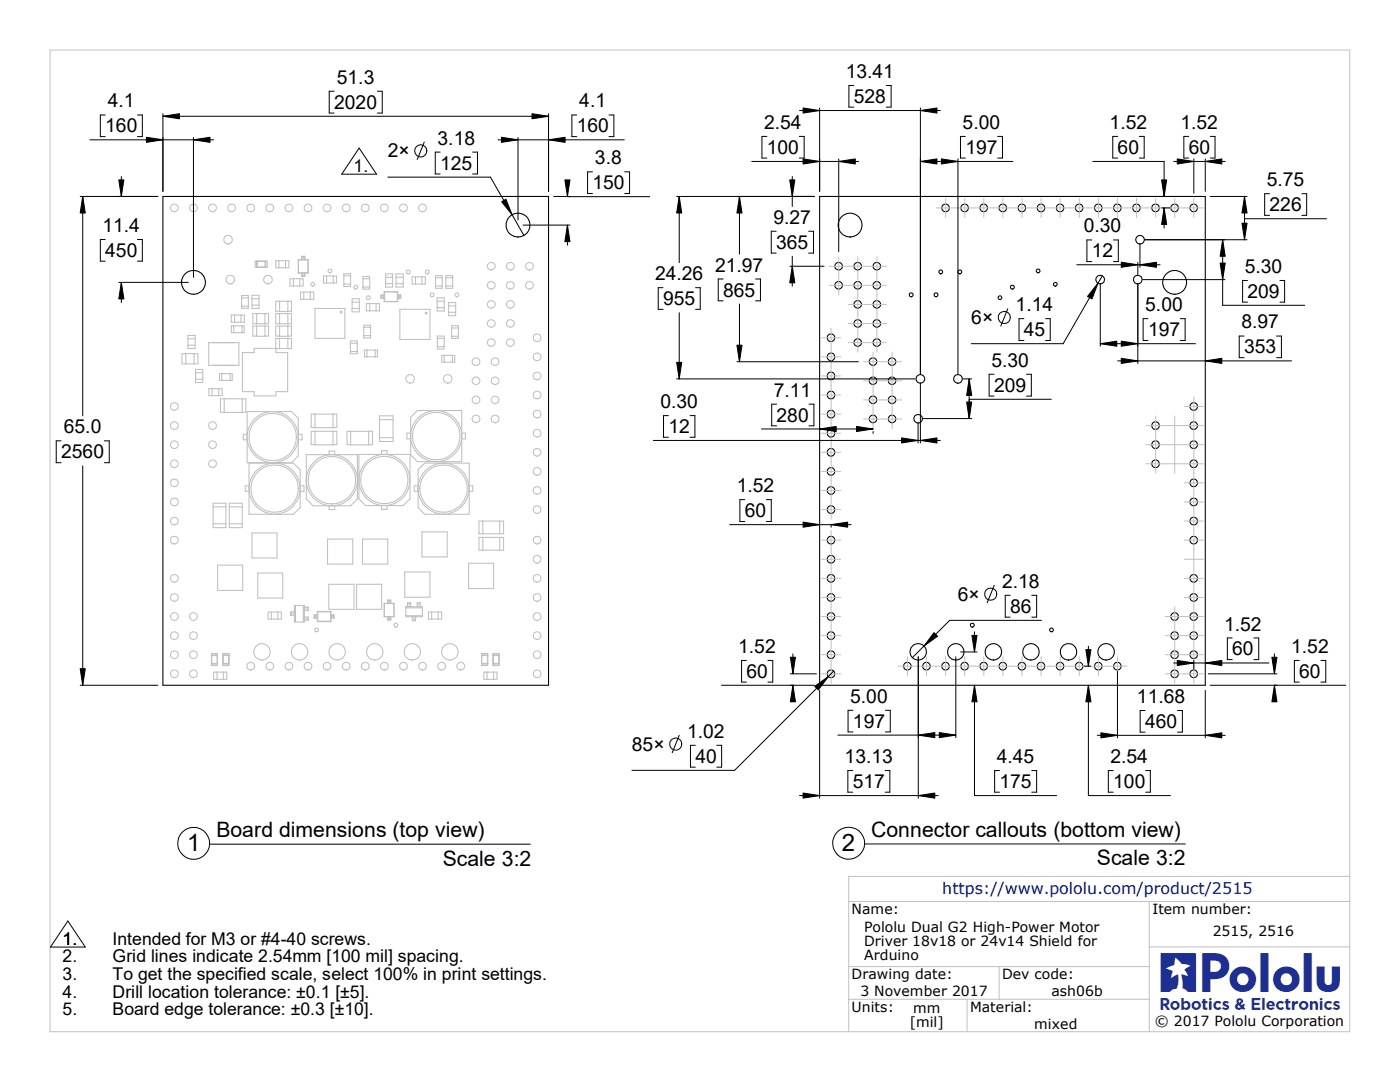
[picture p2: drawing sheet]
<svg xmlns="http://www.w3.org/2000/svg" width="279mm" height="216mm" viewBox="0 0 279 216" stroke-linecap="round" stroke-linejoin="round" font-family="sans-serif">
<g fill="none" stroke="#c0c0c0" stroke-width=".2">
<path d="M10 10h259.4v195.9h-259.4zM188.7 39.6v3.8M192.5 39.6v3.8M196.3 39.6v3.8M200.2 39.6v3.8M204 39.6v3.8M207.8 39.6v3.8M211.6 39.6v3.8M215.4 39.6v3.8M219.2 39.6v3.8M223 39.6v3.8M226.8 39.6v3.8"/>
<path d="M230.6 39.6v3.8M234.4 39.6v3.8M238.3 39.6v3.8M165.5 53.1h11.4M165.5 56.9h11.4M167.4 51.2v7.6M171.2 51.2v19.1M175 51.2v19.1M186.8 41.5h53.4M164 78.8h3.8M164 75h3.8M164 71.2h3.8"/>
<path d="M164 67.4h3.8M165.9 65.5v38.1M169.3 64.6h7.6M169.3 60.7h7.6M169.3 68.4h7.6M172.3 79.8h7.7M172.3 76h7.7M172.3 72.2h7.7M174.2 70.3v15.2M178.1 70.3v15.2M238.3 79.2v57.2M164 97.9h3.8"/>
<path d="M164 94.1h3.8M164 90.3h3.8M164 86.4h3.8M164 82.6h3.8M172.3 83.6h7.7M228.7 92.5h11.5M228.7 88.7h11.5M228.7 84.9h11.5M230.6 83v11.4M234.4 83v11.4M236.3 81.1h3.9M236.3 96.4h3.9"/>
<path d="M164 111.6h3.8M164 119.2h3.8M164 115.4h3.8M164 107.8h3.8M164 101.7h3.8M165.9 105.9v30.5M236.3 111.6h3.9M236.3 119.2h3.9M236.3 115.4h3.9M236.3 107.8h3.9M236.3 100.2h3.9M236.3 104h3.9"/>
<path d="M164 134.5h3.8M164 130.6h3.8M164 126.8h3.8M164 123h3.8M179.2 132.9h45.7M181.1 131v3.8M184.9 131v3.8M188.7 131v3.8M192.5 131v3.8M196.3 131v3.8M200.2 131v3.8M204 131v3.8"/>
<path d="M207.8 131v3.8M211.6 131v3.8M215.4 131v3.8M219.2 131v3.8M223 131v3.8M232.5 134.5h7.7M232.5 130.6h7.7M232.5 126.8h7.7M232.5 123h7.7M234.4 121.1v15.3M169.4 179.9h100M229.4 179.9v26"/>
<path d="M269.4 174.9h-100v31M169.4 192.9h60M169.4 199.4h60M193 199.4v6.5M199.4 192.9v6.5M229.4 188.9h40"/>
</g>
<g fill="none" stroke="#c0c0c0" stroke-width=".21">
<path d="M48.2 59h1.4v2.5h-1.4zM48.2 59.4h1.4M50.3 58.9h1.4v2.7h-1.4zM50.3 59.6h1.4M50.9 52.1h2.4v1.2h-2.4zM51.2 52.1v1.2M51.4 52.2l1.6-.1v1.2h-1.6M51.4 52.2v1.1M53 52.1v1.2M55 52h2.7v1.4h-2.7zM55.7 52v1.4M57 52v1.4"/>
<path d="M57.9 55.6h2.6v1.5h-2.6zM58.5 55.6v1.5M59.5 51.8v2.7M59.5 51.8l.1 2.6M59.5 51.8h2M59.5 54.5h2M59.6 54.4h1.9M59.6 54.4l-.1 .1M59.8 55.6v1.5M60 58.3h2.6v1.4h-2.6zM60.2 54.6v.3M60.2 51.4v.3"/>
<path d="M60.2 54.9v.1M60.2 51.3v.1M60.2 55h.6M60.2 54.6h.6M60.2 55v.2h.6v-.2M60.2 51.3v-.2h.6v.2M60.2 51.7v.1M60.2 54.5v.1M60.2 54.9h.6M60.2 51.7h.6M60.2 51.4h.6M60.2 51.3h.6"/>
<path d="M60.6 58.3v1.4M60.8 54.6v.3M60.8 51.4v.3M60.8 54.9v.1M60.8 51.3v.1M60.8 51.7v.1M60.8 54.5v.1M61.5 54.4v.1M61.5 51.8v2.6M61.5 51.8v2.7M61.9 58.3v1.4M64.6 55.1h2.6v1.4h-2.6z"/>
<path d="M65.2 55.1v1.4M66.5 55.1v1.4M68.6 55h1.4v1.7h-1.4M69.9 55v-.4h-1.3v2.5h1.3v-.4M70.3 59.6h1.4v2.6h-1.4zM72.4 55.6h1.4v1.7h-1.4M73.7 55.6v-.4h-1.3v2.5h1.3v-.4M76.1 58.9h.1M76.1 59.5h.1M76.1 58.9v.6M76.1 58.9h-.1v.6h.1M76.2 58.9h.3"/>
<path d="M76.2 59.5h.3M76.2 58.9v.6M76.5 58.9v.6M76.5 58.9h.2M76.5 59.5h.2M76.7 58.2v2M76.7 58.2h2.7M76.7 58.2l.1 .1M76.8 58.3h2.5M76.8 58.3v1.9M77 54.7h1.4v2.6h-1.4zM77 56.6h1.4"/>
<path d="M77 55.3h1.4M79 54.7h1.5v2.6h-1.5zM79 56.6h1.5M79 55.3h1.5M79.3 58.3v1.9M79.4 58.2l-.1 .1M79.4 58.2v2M79.4 58.9h.1M79.4 59.5h.1M79.5 59.5h.3M79.5 58.9h.3M79.5 58.9v.6"/>
<path d="M79.8 59.5h.1M79.8 58.9h.1M79.8 58.9v.6M79.9 58.9h.1v.6h-.1M79.9 58.9v.6M82.3 55.2h2.6v1.5h-2.6zM82.9 55.2v1.5M84.2 55.2v1.5M86.9 55.4h1.4v1.7h-1.4M87.2 59.4h1.4v2.7h-1.4zM88.2 55.4v-.4h-1.3v2.5h1.3v-.4M89 55h1.3v2.5h-1.3z"/>
<path d="M89 55.4h1.4M89 57.1h1.4M36.3 70.6h3.2v2h-3.2zM37.1 70.6v2M37.5 66.9h1.4v2.7h-1.4zM37.5 68.9h1.4M37.5 67.6h1.4M38.7 70.6v2M39 73.7h1.5v2.6h-1.5zM39 74.4h1.5M39 75.6h1.5M41.7 68.4h6v4.5h-6z"/>
<path d="M41.7 77.6h2.6v1.4h-2.6zM42.3 77.6v1.4M43.6 77.6v1.4M43.8 74.5h2.6v1.4h-2.6zM44 79.6h5.1v2.7h-5.1zM44.3 74.5v1.4M44.7 79.6v2.7M45.9 74.5v1.4M46.1 62.9h2.7v1.4h-2.7zM46.2 65h2.5v1.4h-2.5zM46.7 65v1.4M46.8 62.9v1.4"/>
<path d="M48.1 62.9v1.4M48.2 61.1h1.4M48.3 65v1.4M48.3 79.6v2.7M48.4 70.4h2.3v-.9h4.4v.9h2.3v7.7h-2.3v.9h-4.4v-.9h-2.3zM50.3 60.9h1.4M50.5 62.6h3.1v2h-3.1zM51.2 67.1h-.7v-2h3.1v2h-.7M51.2 62.6v2M51.2 65.1v2h1.7v-2M52.9 62.6v2M55 62.6h3.2v2h-3.2z"/>
<path d="M55 69.5v-2h3.2v2.1h-3.1M55.8 67.1h-.8v-2h3.2v2h-.8M55.8 62.1h-.8v-2h3.2v2h-.8M55.8 60.1v2h1.6v-2M55.8 62.6v2M55.8 65.1v2h1.6v-2M55.8 67.5v2.1M57.4 62.6v2M57.4 67.5v2.1M62.9 61.6h5.9v5.9h-5.9zM69.9 68h1.4v2.6h-1.4zM69.9 68.5h1.4"/>
<path d="M69.9 70.1h1.4M70.3 61.6h1.4M70.3 60.3h1.4M72.6 64.9h1.4v2.5h-1.4zM72.6 65.3h1.4M72.6 67h1.4M72.8 69.8h2.5v1.4h-2.5zM73.1 60.6h2.6v1.4h-2.6zM73.2 69.8v1.4M73.8 60.6v1.4M74.9 69.8v1.4M75.1 60.6v1.4"/>
<path d="M76.7 60.2h2.7M76.8 60.2h2.5M76.8 60.2h-.1M79.3 60.2h.1M79.8 61.7h6v6h-6zM87.2 60.1h1.4M87.2 61.4h1.4M87.3 67.5h1.3v1.7h-1.3M88.2 70.9h2.6v1.4h-2.6zM88.6 67.5v-.4h-1.3v2.5h1.3v-.4M88.6 70.9v1.4M89.5 61h1.4"/>
<path d="M89.5 60.4h1.4v2.6h-1.4zM89.5 62.3h1.4M90.1 65h1.4v2.5h-1.4zM90.1 67.1h1.4M90.1 65.4h1.4M90.3 70.9v1.4M49.3 82.1h8.9l1.3 1.3v7.6l-1.3 1.3h-8.9zM49.3 86.7h-.7v1.1h.7M49.7 92.4h8.8l1.4 1.3v7.6l-1.4 1.3h-8.8zM49.7 96.9h-.8v1.1h.8M59.5 86.7h.8v1.1h-.8M59.9 96.9h.8v1.1h-.8"/>
<path d="M61.1 90.7h10.2v8.9l-1.3 1.3h-7.5l-1.4-1.3zM62.9 88.7h-.8v-2.6h5.1v2.6h-.7M62.9 85.3h-.8v-2.7h5.1v2.7h-.7M62.9 82.6v2.7h3.6v-2.7M62.9 86.1v2.7h3.6v-2.7M65.7 90.7v-.7h1.1v.7M70 88.7h-.7v-2.6h5v2.6h-.7M70 86.1v2.7h3.6v-2.7M71.6 90.7h10.2v8.8l-1.3 1.4h-7.6l-1.3-1.4zM75.7 83.7h2.8M75.7 83h2.7v5.1h-2.7zM75.7 87.3h2.8"/>
<path d="M76.2 90.7v-.8h1.1v.8M82 83.3l1.3-1.4h8.9v10.2h-8.9l-1.3-1.3zM82 86.4h-.8v1.2h.8M83.4 96.9h-.7v1.1h.7M84.8 92.4h8.8v10.2h-8.8l-1.4-1.3v-7.6zM92.2 86.4h.7v1.2h-.7M93.6 96.9h.8v1.1h-.8M42.5 100.4h2.6v4.9h-2.6zM42.5 104.5h2.6M42.5 101.1h2.6M43.4 112.8h5v5h-5zM45.8 100.4h2.5v4.9h-2.5z"/>
<path d="M45.8 104.5h2.5M45.8 101.1h2.5M50.3 106.3h5v5h-5zM51.4 114.3h5v5h-5zM65.4 107.6h5v5h-5zM65.6 116.6h5.1v5h-5.1zM65.7 100.9v.8h1.1v-.8M71.2 116.6h5v5h-5zM72.3 107.6h5.1v5h-5.1zM76.2 100.9v.7h1.1v-.7M77.3 120v.3M77.3 119.8v.2"/>
<path d="M77.3 119.8v-.1h.7v.1M77.3 120h.7M77.3 119.8h.7M78 120v.3M78 119.8v.2M80.8 114.1h5v5.1h-5zM84.2 106.1h5v5h-5zM93.5 112.4h5v5h-5zM95.6 104h4.9v2.5h-4.9zM95.6 107.2h4.9v2.6h-4.9zM96.4 104v2.5M96.4 107.2v2.6"/>
<path d="M99.7 104v2.5M99.7 107.2v2.6M42.2 132.5h1.2M42.2 130.7h1.2M42.2 130.4h1.2v2.4h-1.2zM42.2 132.4h1.2M42.2 132.4h1.1M42.2 130.8h1.1M42.2 130.8v1.6M42.6 134.1h2.7v1.5h-2.7zM43.3 134.1v1.5M43.3 130.8v1.6"/>
<path d="M43.3 132.4h.1M43.4 130.8h-.1M43.4 130.8h-1.2M44.5 132.5h1.2M44.5 130.7h1.2M44.5 130.4h1.2v2.4h-1.2zM44.5 130.8h1.1M44.5 132.4h1.1M44.5 130.8v1.6M44.6 134.1v1.5M45.6 130.8v1.6M53.5 122.1h2.6v1.4h-2.6z"/>
<path d="M54.1 122.1v1.4M55.5 122.1v1.4M58.2 122.8h.5M58.2 122.1h.5M58.2 122.1h-.2v.7h.2M58.2 122.1v.7M58.7 122.1v.7M58.7 122.8h.1M58.7 122.1h.1M58.8 120.8h1.9v3.3h-1.9zM59 120.8v3.3M60.5 120.8v3.3"/>
<path d="M60.7 123.1h.1M60.7 121.2h.1M60.7 121.8h.1M60.7 123.7h.1M60.8 121.2h.5M60.8 121.8h.5M60.8 123.7h.5M60.8 123.1h.5M60.8 121.2v.6M60.8 123.1v.6M61.3 123.1h.3v.6h-.3M61.3 121.2h.3v.6h-.3"/>
<path d="M61.3 121.2v.6M61.3 123.1v.6M62.8 123.3h.1M62.8 122.7h.1M62.8 122.7h-.1v.6h.1M62.8 122.7v.6M62.9 123.3h.3M62.9 122.7h.3M62.9 122.7v.6M63.2 123.3h.1M63.2 122.7v.6M63.2 122.7h.1"/>
<path d="M63.3 124h2.7M63.3 122v2M63.3 122l.1 .1M63.3 122h2.7M63.4 124h-.1M63.4 124h2.6M63.4 122.1h2.6M63.4 122.1v1.9M66 124h.1M66 122.1v1.9M66 122v.1M66 122v2"/>
<path d="M66 123.3h.2M66 122.7h.2M66.2 123.3h.2M66.2 122.7h.2M66.2 122.7v.6M66.4 123.3h.1M66.4 122.7h.1M66.4 122.7v.6M66.5 122.7h.2v.6h-.2M66.5 122.7v.6M76.7 123.1h2M76.7 120.4v2.7"/>
<path d="M76.7 120.4h2M77.3 123.2v.3M77.3 123.5v.1M77.3 123.6h.7M77.3 120.3h.7M77.3 123.6v.1h.7v-.1M77.3 123.5h.7M77.3 123.2h.7M77.3 120.3v.1M77.3 123.1v.1M78 123.2v.3M78 123.5v.1"/>
<path d="M78 120.3v.1M78 123.1v.1M78.7 120.4v2.7M81 121.3h3.3M81 121.1h3.3v2h-3.3zM81 122.9h3.3M81.3 120.5v.5M81.3 120.5v-.2h.7v.2M81.3 121h.7M81.3 121v.1M81.3 120.5h.7M82 120.5v.5"/>
<path d="M82 121v.1M82.3 123.1v.5M82.3 123.6v.3h.6v-.3M82.3 123.1h.6M82.3 123.6h.6M82.3 123.1h.1M82.9 123.1v.5M82.9 123.1h.1M83.3 120.5v.5M83.3 120.5v-.2h.6v.2M83.3 121h.6M83.3 121v.1"/>
<path d="M83.3 120.5h.6M83.9 120.5v.5M83.9 121v.1M85.5 122.1h2.6v1.4h-2.6zM86.1 122.1v1.4M87.5 122.1v1.4M96.1 130.4h1.2v2.4h-1.2zM96.1 132.5h1.2M96.1 130.7h1.2M96.1 132.4h1.3M96.1 132.4h1.2M96.1 130.8v1.6"/>
<path d="M96.1 130.8h1.2M96.6 134.1h2.6v1.5h-2.6zM97.2 134.1v1.5M97.3 132.4h.1M97.3 130.8v1.6M97.3 130.8h.1M97.4 130.8h-1.3M98.4 132.5h1.2M98.4 130.7h1.2M98.4 130.4h1.2v2.4h-1.2zM98.4 132.4h1.3M98.4 132.4h1.2"/>
<path d="M98.4 130.8v1.6M98.5 134.1v1.5M99.6 130.8h-1.2M99.7 130.8h-1.3"/>
<circle cx="34.8" cy="41.5" r=".77"/>
<circle cx="38.6" cy="41.5" r=".77"/>
<circle cx="42.4" cy="41.5" r=".77"/>
<circle cx="45.5" cy="47.8" r=".86"/>
<circle cx="46" cy="55.8" r=".86"/>
<circle cx="46.2" cy="41.5" r=".77"/>
<circle cx="50" cy="41.5" r=".77"/>
<circle cx="53.5" cy="55.8" r=".87"/>
<circle cx="53.8" cy="41.5" r=".77"/>
<circle cx="57.7" cy="41.5" r=".77"/>
<circle cx="61.5" cy="41.5" r=".77"/>
<circle cx="62.4" cy="56.7" r=".38"/>
<circle cx="65.3" cy="41.5" r=".77"/>
<circle cx="65.9" cy="54.1" r=".38"/>
<circle cx="69.1" cy="41.5" r=".77"/>
<circle cx="71" cy="57.3" r=".38"/>
<circle cx="72.9" cy="41.5" r=".77"/>
<circle cx="73.5" cy="59.4" r=".38"/>
<circle cx="76.7" cy="41.5" r=".77"/>
<circle cx="80.5" cy="41.5" r=".77"/>
<circle cx="81.5" cy="54.3" r=".39"/>
<circle cx="84.3" cy="41.5" r=".77"/>
<circle cx="85.3" cy="54.3" r=".39"/>
<circle cx="86.2" cy="58.8" r=".38"/>
<circle cx="91.2" cy="58.8" r=".38"/>
<circle cx="98" cy="53.1" r=".77"/>
<circle cx="98" cy="56.9" r=".77"/>
<circle cx="101.9" cy="53.1" r=".77"/>
<circle cx="101.9" cy="56.9" r=".77"/>
<circle cx="105.7" cy="53.1" r=".77"/>
<circle cx="105.7" cy="56.9" r=".77"/>
<circle cx="68.1" cy="62.3" r=".2"/>
<circle cx="81.9" cy="75.6" r=".86"/>
<circle cx="85.1" cy="62.5" r=".18"/>
<circle cx="89.4" cy="75.6" r=".86"/>
<circle cx="95" cy="72.2" r=".77"/>
<circle cx="95" cy="79.8" r=".77"/>
<circle cx="95" cy="76" r=".77"/>
<circle cx="98" cy="68.4" r=".77"/>
<circle cx="98" cy="64.5" r=".77"/>
<circle cx="98" cy="60.7" r=".77"/>
<circle cx="98.8" cy="72.2" r=".77"/>
<circle cx="98.8" cy="76" r=".77"/>
<circle cx="98.8" cy="79.8" r=".77"/>
<circle cx="101.9" cy="60.7" r=".77"/>
<circle cx="101.9" cy="64.5" r=".77"/>
<circle cx="101.9" cy="68.4" r=".77"/>
<circle cx="107.2" cy="67.4" r=".77"/>
<circle cx="107.2" cy="75" r=".77"/>
<circle cx="107.2" cy="71.2" r=".77"/>
<circle cx="107.2" cy="78.8" r=".77"/>
<circle cx="34.8" cy="81.1" r=".77"/>
<circle cx="34.8" cy="84.9" r=".77"/>
<circle cx="34.8" cy="96.3" r=".77"/>
<circle cx="34.8" cy="88.7" r=".77"/>
<circle cx="34.8" cy="92.5" r=".77"/>
<circle cx="42.4" cy="88.7" r=".77"/>
<circle cx="42.4" cy="92.5" r=".77"/>
<circle cx="42.4" cy="84.9" r=".77"/>
<circle cx="54.4" cy="87.2" r="4.7"/>
<circle cx="54.4" cy="87.2" r="5.1"/>
<circle cx="54.8" cy="97.5" r="4.7"/>
<circle cx="54.8" cy="97.5" r="5.1"/>
<circle cx="66.2" cy="95.8" r="5.1"/>
<circle cx="66.2" cy="95.8" r="4.7"/>
<circle cx="76.7" cy="95.8" r="5.1"/>
<circle cx="76.7" cy="95.8" r="4.7"/>
<circle cx="87.1" cy="87" r="5.1"/>
<circle cx="87.1" cy="87" r="4.7"/>
<circle cx="88.5" cy="97.5" r="4.7"/>
<circle cx="88.5" cy="97.5" r="5.1"/>
<circle cx="95" cy="83.6" r=".77"/>
<circle cx="98.8" cy="83.6" r=".77"/>
<circle cx="107.2" cy="86.4" r=".77"/>
<circle cx="107.2" cy="94.1" r=".77"/>
<circle cx="107.2" cy="90.2" r=".77"/>
<circle cx="107.2" cy="97.9" r=".77"/>
<circle cx="107.2" cy="82.6" r=".77"/>
<circle cx="34.8" cy="119.2" r=".77"/>
<circle cx="34.8" cy="115.4" r=".77"/>
<circle cx="34.8" cy="100.2" r=".77"/>
<circle cx="34.8" cy="104" r=".77"/>
<circle cx="34.8" cy="107.8" r=".77"/>
<circle cx="107.2" cy="115.4" r=".77"/>
<circle cx="107.2" cy="111.6" r=".77"/>
<circle cx="107.2" cy="101.7" r=".77"/>
<circle cx="107.2" cy="119.2" r=".77"/>
<circle cx="107.2" cy="107.8" r=".77"/>
<circle cx="34.8" cy="130.6" r=".77"/>
<circle cx="34.8" cy="123" r=".77"/>
<circle cx="34.8" cy="134.4" r=".77"/>
<circle cx="34.8" cy="126.8" r=".77"/>
<circle cx="38.6" cy="126.8" r=".77"/>
<circle cx="38.6" cy="134.4" r=".77"/>
<circle cx="38.6" cy="123" r=".77"/>
<circle cx="38.6" cy="130.6" r=".77"/>
<circle cx="50" cy="132.9" r=".77"/>
<circle cx="52.3" cy="130.1" r="1.64"/>
<circle cx="53.8" cy="132.9" r=".77"/>
<circle cx="57.7" cy="132.9" r=".77"/>
<circle cx="59.8" cy="130.1" r="1.64"/>
<circle cx="61.5" cy="132.9" r=".77"/>
<circle cx="63.2" cy="125.7" r=".38"/>
<circle cx="65.3" cy="132.9" r=".77"/>
<circle cx="67.3" cy="130.1" r="1.64"/>
<circle cx="69.1" cy="132.9" r=".77"/>
<circle cx="72.9" cy="132.9" r=".77"/>
<circle cx="74.8" cy="130.1" r="1.64"/>
<circle cx="76.7" cy="132.9" r=".77"/>
<circle cx="79" cy="124.8" r=".38"/>
<circle cx="80.5" cy="132.9" r=".77"/>
<circle cx="82.3" cy="130.1" r="1.64"/>
<circle cx="84.3" cy="132.9" r=".77"/>
<circle cx="88.1" cy="132.9" r=".77"/>
<circle cx="89.8" cy="130.1" r="1.64"/>
<circle cx="91.9" cy="132.9" r=".77"/>
<circle cx="107.2" cy="126.8" r=".77"/>
<circle cx="107.2" cy="123" r=".77"/>
<circle cx="107.2" cy="130.6" r=".77"/>
<circle cx="107.2" cy="134.4" r=".77"/>
</g>
<g fill="none" stroke="#000" stroke-width=".21">
<path d="M32.5 39.2h77v97.5h-77zM163.6 39.2h76.9v97.5h-76.9z"/>
<circle cx="38.6" cy="56.3" r="2.38"/>
<circle cx="103.4" cy="44.9" r="2.38"/>
<circle cx="167.4" cy="56.9" r=".76"/>
<circle cx="167.4" cy="53.1" r=".76"/>
<circle cx="169.7" cy="44.9" r="2.37"/>
<circle cx="171.2" cy="53.1" r=".76"/>
<circle cx="171.2" cy="56.9" r=".76"/>
<circle cx="175" cy="53.1" r=".76"/>
<circle cx="175" cy="56.9" r=".76"/>
<circle cx="181.8" cy="58.8" r=".39"/>
<circle cx="186.8" cy="58.8" r=".39"/>
<circle cx="187.8" cy="54.3" r=".38"/>
<circle cx="188.7" cy="41.5" r=".76"/>
<circle cx="191.6" cy="54.3" r=".38"/>
<circle cx="192.5" cy="41.5" r=".76"/>
<circle cx="196.3" cy="41.5" r=".76"/>
<circle cx="199.6" cy="59.4" r=".37"/>
<circle cx="200.1" cy="41.5" r=".76"/>
<circle cx="202" cy="57.3" r=".39"/>
<circle cx="203.9" cy="41.5" r=".76"/>
<circle cx="207.2" cy="54.1" r=".37"/>
<circle cx="207.8" cy="41.5" r=".76"/>
<circle cx="210.6" cy="56.7" r=".37"/>
<circle cx="211.6" cy="41.5" r=".76"/>
<circle cx="215.4" cy="41.5" r=".76"/>
<circle cx="219.2" cy="41.5" r=".76"/>
<circle cx="219.5" cy="55.8" r=".86"/>
<circle cx="223" cy="41.5" r=".76"/>
<circle cx="226.8" cy="41.5" r=".76"/>
<circle cx="227.1" cy="55.8" r=".87"/>
<circle cx="227.5" cy="47.8" r=".85"/>
<circle cx="230.6" cy="41.5" r=".76"/>
<circle cx="234.4" cy="41.5" r=".76"/>
<circle cx="234.4" cy="56.3" r="2.37"/>
<circle cx="238.2" cy="41.5" r=".76"/>
<circle cx="165.8" cy="75" r=".76"/>
<circle cx="165.8" cy="71.2" r=".76"/>
<circle cx="165.8" cy="67.4" r=".76"/>
<circle cx="165.8" cy="78.8" r=".76"/>
<circle cx="171.2" cy="64.6" r=".76"/>
<circle cx="171.2" cy="60.8" r=".76"/>
<circle cx="171.2" cy="68.4" r=".76"/>
<circle cx="174.2" cy="79.8" r=".76"/>
<circle cx="174.2" cy="76" r=".76"/>
<circle cx="174.2" cy="72.2" r=".76"/>
<circle cx="175" cy="60.8" r=".76"/>
<circle cx="175" cy="68.4" r=".76"/>
<circle cx="175" cy="64.6" r=".76"/>
<circle cx="178" cy="79.8" r=".76"/>
<circle cx="178" cy="76" r=".76"/>
<circle cx="178" cy="72.2" r=".76"/>
<circle cx="183.7" cy="75.6" r=".87"/>
<circle cx="191.2" cy="75.6" r=".86"/>
<circle cx="165.8" cy="86.4" r=".76"/>
<circle cx="165.8" cy="90.3" r=".76"/>
<circle cx="165.8" cy="97.9" r=".76"/>
<circle cx="165.8" cy="82.6" r=".76"/>
<circle cx="165.8" cy="94.1" r=".76"/>
<circle cx="174.2" cy="83.6" r=".76"/>
<circle cx="178" cy="83.6" r=".76"/>
<circle cx="183.2" cy="83.6" r=".86"/>
<circle cx="230.6" cy="84.9" r=".76"/>
<circle cx="230.6" cy="92.5" r=".76"/>
<circle cx="230.6" cy="88.7" r=".76"/>
<circle cx="238.2" cy="81.1" r=".76"/>
<circle cx="238.2" cy="96.4" r=".76"/>
<circle cx="238.2" cy="92.5" r=".76"/>
<circle cx="238.2" cy="88.7" r=".76"/>
<circle cx="238.2" cy="84.9" r=".76"/>
<circle cx="165.8" cy="107.8" r=".76"/>
<circle cx="165.8" cy="101.7" r=".76"/>
<circle cx="165.8" cy="111.6" r=".76"/>
<circle cx="165.8" cy="115.4" r=".76"/>
<circle cx="165.8" cy="119.2" r=".76"/>
<circle cx="238.2" cy="100.2" r=".76"/>
<circle cx="238.2" cy="107.8" r=".76"/>
<circle cx="238.2" cy="115.4" r=".76"/>
<circle cx="238.2" cy="104" r=".76"/>
<circle cx="238.2" cy="119.2" r=".76"/>
<circle cx="165.8" cy="130.6" r=".76"/>
<circle cx="165.8" cy="123" r=".76"/>
<circle cx="165.8" cy="134.5" r=".76"/>
<circle cx="165.8" cy="126.8" r=".76"/>
<circle cx="181.1" cy="132.9" r=".76"/>
<circle cx="183.2" cy="130.1" r="1.64"/>
<circle cx="184.9" cy="132.9" r=".76"/>
<circle cx="188.7" cy="132.9" r=".76"/>
<circle cx="190.7" cy="130.1" r="1.64"/>
<circle cx="192.5" cy="132.9" r=".76"/>
<circle cx="194" cy="124.7" r=".39"/>
<circle cx="196.3" cy="132.9" r=".76"/>
<circle cx="198.2" cy="130" r="1.65"/>
<circle cx="200.1" cy="132.9" r=".76"/>
<circle cx="203.9" cy="132.9" r=".76"/>
<circle cx="205.8" cy="130.1" r="1.64"/>
<circle cx="207.8" cy="132.9" r=".76"/>
<circle cx="209.8" cy="125.7" r=".37"/>
<circle cx="211.6" cy="132.9" r=".76"/>
<circle cx="213.3" cy="130.1" r="1.64"/>
<circle cx="215.4" cy="132.9" r=".76"/>
<circle cx="219.2" cy="132.9" r=".76"/>
<circle cx="220.7" cy="130.1" r="1.64"/>
<circle cx="223" cy="132.9" r=".76"/>
<circle cx="234.4" cy="134.5" r=".76"/>
<circle cx="234.4" cy="126.8" r=".76"/>
<circle cx="234.4" cy="130.6" r=".76"/>
<circle cx="234.4" cy="123" r=".76"/>
<circle cx="238.2" cy="123" r=".76"/>
<circle cx="238.2" cy="134.5" r=".76"/>
<circle cx="238.2" cy="130.6" r=".76"/>
<circle cx="238.2" cy="126.8" r=".76"/>
</g>
<g fill="none" stroke="#000" stroke-width=".2">
<path d="M66.7 18.2h-1v4.4h1M75.3 18.2h1v4.4h-1M170.4 17.1h-1v4.3h1M176.9 17.1h.9v4.3h-.9M16 39.2h15.5M16.5 39.2v43.8M17.9 27.9h24.7M21 22.9h-1v4.4h1M24.2 35.2v4M27.4 22.9h1v4.4h-1M32.5 22.7v15.5M32.5 23.2h77"/>
<path d="M38.6 27.4v27.9M71.7 29.5l3.4 5.3h-6.9zM77.4 35.3h20.5l6.7 11.7M84.7 28.4l-1.4 3.4M87.8 30.4h-.9v4.3h.9M94.3 30.4h1v4.3h-1M99.4 27.9h25.2M103.4 27.4v16.5M109.5 22.7v15.5M110.5 39.2h3.2M113.2 39.2h16.5M115.1 22.9h-1v4.4h1"/>
<path d="M118.2 34.3h-.9v4.3h.9M121.5 22.9h1v4.4h-1M124.7 34.3h.9v4.3h-.9M135 39.2h27.6M135.6 39.2v13.2M147.6 39.2v11.5M150 32.2h21.4M153 27.2h-.9v4.3h.9M158.1 35.2v6M159.5 27.2h1v4.3h-1M159.6 22.1h28.1M163.6 21.5v16.7"/>
<path d="M167.4 31.7v18.5M183.7 32.2h18.4M183.7 21.5v53.1M191.2 31.7v42.9M192.7 27.2h-1v4.3h1M199.1 27.2h1v4.3h-1M218.1 32.2h14.2v7M223.1 27.2h-1v4.3h1M227.4 27.2h.9v4.3h-.9M234.2 32.2h10.3M237.2 27.2h-.9v4.3h.9M238.3 31.7v6.9"/>
<path d="M240.5 31.7v6.5M241.5 39.2h7.4M241.6 27.2h.9v4.3h-.9M248.4 39.2v8.6M253.4 38.7h-1v4.3h1M259.8 38.7h1v4.3h-1M21 47.8h-1v4.3h1M23.7 56.3h13.9M24.2 56.3v4.1M27.4 47.8h1v4.3h-1M104.4 44.9h9.3M113.2 44.9v4"/>
<path d="M132.3 57.4h-.9v4.3h.9M138.8 57.4h.9v4.3h-.9M144.3 55.7h-1v4.3h1M150.8 55.7h1v4.3h-1M154.9 46.1h-1v4.4h1M157.6 53.1h6.9M158.1 51.1v6M161.4 46.1h.9v4.4h-.9M214.9 52.8h16.6M217.9 47.9h-1v4.3h1M219.6 56.8v12.3M220 55l-7.8 13.6h-18.4"/>
<path d="M222.2 47.9h1v4.3h-1M227.1 52.4v2.4M227.1 56.8v15.7M227.5 48.8v4.5M228 55.8h16.5M228.5 47.8h20.4M231.8 41.5h1.6M232.3 41.5v4M244 47.8v13.1h16.4M248.4 43.6h16.4M249 56h-1v4.3h1M255.4 56h1v4.3h-1"/>
<path d="M135 75.6h47.7M135.6 62.4v13.2M147.1 72.2h24.2M147.6 60.7v11.5M183.7 76.6v11.8M192.2 75.6h1.7M193.4 75.6v7.9M193.4 79.7h16.4M198.4 74.7h-1v4.3h1M201.1 61.6l-1.4 3.5M204.3 63.6h-.9v4.3h.9M204.9 74.7h.9v4.3h-.9"/>
<path d="M208.7 63.6h.9v4.3h-.9M219.6 68.6h19M223.1 72h34.7M229.1 63.6h-1v4.3h1M235.5 63.6h1v4.3h-1M248.3 67.1h-1v4.3h1M254.8 67.1h.9v4.3h-.9M12.2 88h-1v4.3h1M16.5 93v43.7M20.8 88h1v4.3h-1M130.4 87.9h57.3M133.4 82.9h-1v4.3h1"/>
<path d="M137.7 82.9h1v4.3h-1M148.6 99.7h-.9v4.4h.9M152 85.6h22.2M153 99.7h.9v4.4h-.9M155 80.6h-1v4.4h1M161.5 80.6h.9v4.4h-.9M174.2 86.1v.4M183.2 84.5v3.9M184.2 83.5h9.7M145.6 104.7h24.2M165.9 104.6v.6M198.4 116.8l-1.4 3.5"/>
<path d="M201.6 118.8h-1v4.3h1M205.9 118.8h1v4.3h-1M16 136.7h15.5M144 136.7h18.6M149 131.8h-1v4.3h1M153.2 131.8h1v4.3h-1M157.7 134.5h5.2M158.2 136.7h.1M158.2 130.5v4M163.6 137.8v21.5M166.4 133.9l-19.8 19.8h-20.5M183.3 131.1v28.2"/>
<path d="M190.8 131.1v16.1M191.7 130.1h3.3M194.5 136.7v22h16.4M194.5 126.1v4M207.9 123.8h-18.4l-7.4 7.4M216.4 132.9h1.3M217.2 136.7v22h16.4M217.2 128.9v4M223 133.9v13.3M234.2 132.3h19M238.3 131.8v1.8M240.5 137.8v9.4"/>
<path d="M241.1 134.5h13.7M241.5 136.7h27.1M245.9 127.3h-1v4.3h1M250.2 127.3h1v4.3h-1M254.3 136.7h.1M254.3 130.5v4M259.3 131.8h-1v4.3h1M263.6 131.8h1v4.3h-1M135.6 146.7l-1.4 3.5M138.8 148.7h-1v4.4h1M143 148.7h1v4.4h-1M159.6 158.7h27.6"/>
<path d="M167.2 146.7h23.6M170.2 153.8h-1v4.3h1M170.2 141.7h-1v4.3h1M176.7 153.8h.9v4.3h-.9M176.7 141.7h1v4.3h-1M199.5 153.8h-1v4.3h1M205.9 153.8h1v4.3h-1M219 146.7h25.5M222.2 153.8h-1v4.3h1M228.5 141.8h-1v4.3h1M228.6 153.8h1v4.3h-1M235 141.8h1v4.3h-1"/>
<path d="M41.8 168.4h64M172.6 168.4h64M13.5 183.8l3.5 5.2h-6.9z"/>
<circle cx="84" cy="30.1" r="1.21"/>
<circle cx="200.4" cy="63.4" r="1.21"/>
<circle cx="197.7" cy="118.6" r="1.22"/>
<circle cx="134.9" cy="148.5" r="1.2"/>
<circle cx="38.7" cy="168.3" r="3.2"/>
<circle cx="169.4" cy="168.3" r="3.2"/>
</g>
<g fill="#000" stroke="#000" stroke-width=".2">
<path d="M16.5 39.2l.5 3.3h-1zM23.7 35.9h1l-.5 3.3zM32.5 23.2l3.3-.5v1zM29.2 27.4l3.3 .5-3.3 .5zM38.6 27.9l3.3-.5v1zM100.1 27.4l3.3 .5-3.3 .5zM109.5 27.9l3.3-.5v1zM106.2 22.7l3.3 .5-3.3 .5zM112.7 35.9h1l-.5 3.3zM135.6 39.2l.5 3.3h-1.1zM147.6 39.2l.5 3.3h-1zM157.6 35.9h1l-.5 3.3z"/>
<path d="M160.3 31.7l3.3 .5-3.3 .5zM160.3 21.5l3.3 .6-3.3 .5zM167.4 32.2l3.3-.5v1zM183.7 32.2l3.3-.5v1zM183.7 22.1l3.3-.6v1.1zM187.9 31.7l3.3 .5-3.3 .5zM231.8 35.9h1l-.5 3.3zM234.9 31.7l3.4 .5-3.4 .5zM240.5 32.2l3.3-.5v1zM248.4 39.2l.5 3.3h-1zM24.2 56.3l.5 3.3h-1zM100.1 40.3l.9-.5 1.2 3z"/>
<path d="M113.2 44.9l.5 3.3h-1zM158.1 53.1l.5 3.3h-1zM219.1 56.5l-1.2 3.1-.9-.5zM223.8 52.3l3.3 .5-3.3 .5zM227.5 52.8l3.3-.5v1zM232.3 41.5l.5 3.3h-1zM244 47.8l.5 3.3h-1zM243.5 52.5h1l-.5 3.3zM247.9 44.5h1l-.5 3.3zM135 72.3h1.1l-.5 3.3zM147.1 68.9h1l-.5 3.3zM193.4 75.6l.5 3.3h-1z"/>
<path d="M219.6 68.6l3.3-.5v1zM223.8 71.5l3.3 .5-3.3 .5zM223.8 68.1l3.3 .5-3.3 .5zM240.5 72l3.3-.5v1zM163.6 85.6l3.3-.5v1zM170.9 85.1l3.3 .5-3.3 .5zM179.9 87.4l3.3 .5-3.3 .5zM183.7 87.9l3.3-.5v1zM192.9 80.2h1l-.5 3.3zM160.3 104.2l3.3 .5-3.3 .5zM165.9 104.7l3.3-.5v1zM16 133.4h1l-.5 3.3z"/>
<path d="M158.2 136.7l.5 3.3h-1zM157.7 131.1h1l-.5 3.4zM162.6 136.9l2.7-1.9-2 2.7zM186.4 126.2l.7 .8-2.7 1.9zM194 126.8h1l-.5 3.3zM194.5 136.7l.5 3.3h-1zM216.7 129.6h1l-.5 3.3zM217.2 136.7l.5 3.3h-1zM234.9 131.8l3.4 .5-3.4 .5zM240.5 132.3l3.3-.5v1zM253.8 131.1h1l-.5 3.4zM254.3 136.7l.5 3.3h-1z"/>
<path d="M160.3 158.2l3.3 .5-3.3 .6zM183.3 158.7l3.3-.5v1.1zM183.3 146.7l3.3-.5v1zM187.5 146.2l3.3 .5-3.3 .5zM219.7 146.2l3.3 .5-3.3 .5zM240.5 146.7l3.3-.5v1z"/>
</g>
<text font-size="7.7" fill="#1e2f94" x="231.7" y="197.9">R</text>
<g font-size="4.8">
<text x="37.3" y="169.8">1</text>
<text x="168" y="169.8">2</text>
</g>
<g font-size="4.2">
<text x="43.2" y="167">Board dimensions (top view)</text>
<text x="173.9" y="167">Connector callouts (bottom view)</text>
<text x="88.3" y="172.8">Scale 3:2</text>
<text x="218.9" y="172.5">Scale 3:2</text>
</g>
<g font-size="3.9">
<text x="67.2" y="16.7">51.3</text>
<text x="168.8" y="15.6">13.41</text>
<text x="21.5" y="21.4">4.1</text>
<text x="66.7" y="21.7">2020</text>
<text x="115.6" y="21.4">4.1</text>
<text x="170.4" y="20.5">528</text>
<text x="21" y="26.4">160</text>
<text x="87.3" y="28.9">3.18</text>
<text x="115.1" y="26.4">160</text>
<text x="152.5" y="25.7">2.54</text>
<text x="192.1" y="25.7">5.00</text>
<text x="221.4" y="25.7">1.52</text>
<text x="235.6" y="25.7">1.52</text>
<text x="77.4" y="31.4">2×</text>
<text x="87.8" y="33.9">125</text>
<text x="118.7" y="32.8">3.8</text>
<text x="153" y="30.7">100</text>
<text x="192.7" y="30.7">197</text>
<text x="223.1" y="30.7">60</text>
<text x="237.2" y="30.7">60</text>
<text x="118.2" y="37.8">150</text>
<text x="252.8" y="37.2">5.75</text>
<text x="20.4" y="46.3">11.4</text>
<text x="154.3" y="44.7">9.27</text>
<text x="216.3" y="46.4">0.30</text>
<text x="253.4" y="42.1">226</text>
<text x="21" y="51.3">450</text>
<text x="154.9" y="49.7">365</text>
<text x="217.9" y="51.4">12</text>
<text x="130.7" y="55.9">24.26</text>
<text x="142.7" y="54.2">21.97</text>
<text x="144.3" y="59.2">865</text>
<text x="248.4" y="54.4">5.30</text>
<text x="249" y="59.4">209</text>
<text x="132.3" y="60.9">955</text>
<text x="193.8" y="64.7">6×</text>
<text x="202.7" y="62.1">1.14</text>
<text x="228.6" y="62.1">5.00</text>
<text x="247.7" y="65.5">8.97</text>
<text x="204.3" y="67.1">45</text>
<text x="229.1" y="67.1">197</text>
<text x="248.3" y="70.5">353</text>
<text x="197.9" y="73.2">5.30</text>
<text x="131.8" y="81.4">0.30</text>
<text x="154.4" y="79.1">7.11</text>
<text x="198.4" y="78.2">209</text>
<text x="12.7" y="86.5">65.0</text>
<text x="133.4" y="86.4">12</text>
<text x="155" y="84.1">280</text>
<text x="12.2" y="91.5">2560</text>
<text x="147" y="98.2">1.52</text>
<text x="148.6" y="103.2">60</text>
<text x="191.1" y="119.9">6×</text>
<text x="200" y="117.3">2.18</text>
<text x="201.6" y="122.3">86</text>
<text x="244.3" y="125.8">1.52</text>
<text x="147.3" y="130.3">1.52</text>
<text x="245.9" y="130.8">60</text>
<text x="257.7" y="130.3">1.52</text>
<text x="149" y="135.3">60</text>
<text x="259.3" y="135.3">60</text>
<text x="169.7" y="140.2">5.00</text>
<text x="226.9" y="140.3">11.68</text>
<text x="126.1" y="149.8">85×</text>
<text x="137.1" y="147.2">1.02</text>
<text x="170.2" y="145.2">197</text>
<text x="228.5" y="145.2">460</text>
<text x="138.8" y="152.2">40</text>
<text x="168.6" y="152.3">13.13</text>
<text x="198.9" y="152.3">4.45</text>
<text x="221.6" y="152.3">2.54</text>
<text x="170.2" y="157.2">517</text>
<text x="199.5" y="157.2">175</text>
<text x="222.2" y="157.2">100</text>
</g>
<g font-size="3.5">
<text x="70.6" y="34.3">1.</text>
<text x="12.5" y="188.5">1.</text>
<text x="22.5" y="188.5">Intended for M3 or #4-40 screws.</text>
<text x="12.5" y="192">2.</text>
<text x="12.5" y="195.6">3.</text>
<text x="22.5" y="192">Grid lines indicate 2.54mm [100 mil] spacing.</text>
<text x="22.5" y="195.6">To get the specified scale, select 100% in print settings.</text>
<text x="12.5" y="202.6">5.</text>
<text x="12.5" y="199.1">4.</text>
<text x="22.5" y="199.1">Drill location tolerance: ±0.1 [±5].</text>
<text x="22.5" y="202.6">Board edge tolerance: ±0.3 [±10].</text>
</g>
<text font-size="3.2" fill="#018" x="188.1" y="178.4">https://www.pololu.com/product/2515</text>
<g font-size="2.8">
<text x="170" y="182.4">Name:</text>
<text x="172.5" y="185.9">Pololu Dual G2 High-Power Motor</text>
<text x="230" y="182.4">Item number:</text>
<text x="172.5" y="188.7">Driver 18v18 or 24v14 Shield for</text>
<text x="172.5" y="191.5">Arduino</text>
<text x="242" y="186.7">2515, 2516</text>
<text x="170" y="195.4">Drawing date:</text>
<text x="200" y="195.4">Dev code:</text>
<text x="170" y="201.9">Units:</text>
<text x="171.7" y="198.8">3 November 2017</text>
<text x="182.2" y="202.1">mm</text>
<text x="193.6" y="201.9">Material:</text>
<text x="209.8" y="198.8">ash06b</text>
<text x="181.6" y="205">[mil]</text>
<text x="206.4" y="205.2">mixed</text>
<text x="230.5" y="204.7">© 2017 Pololu Corporation</text>
</g>
</svg>
